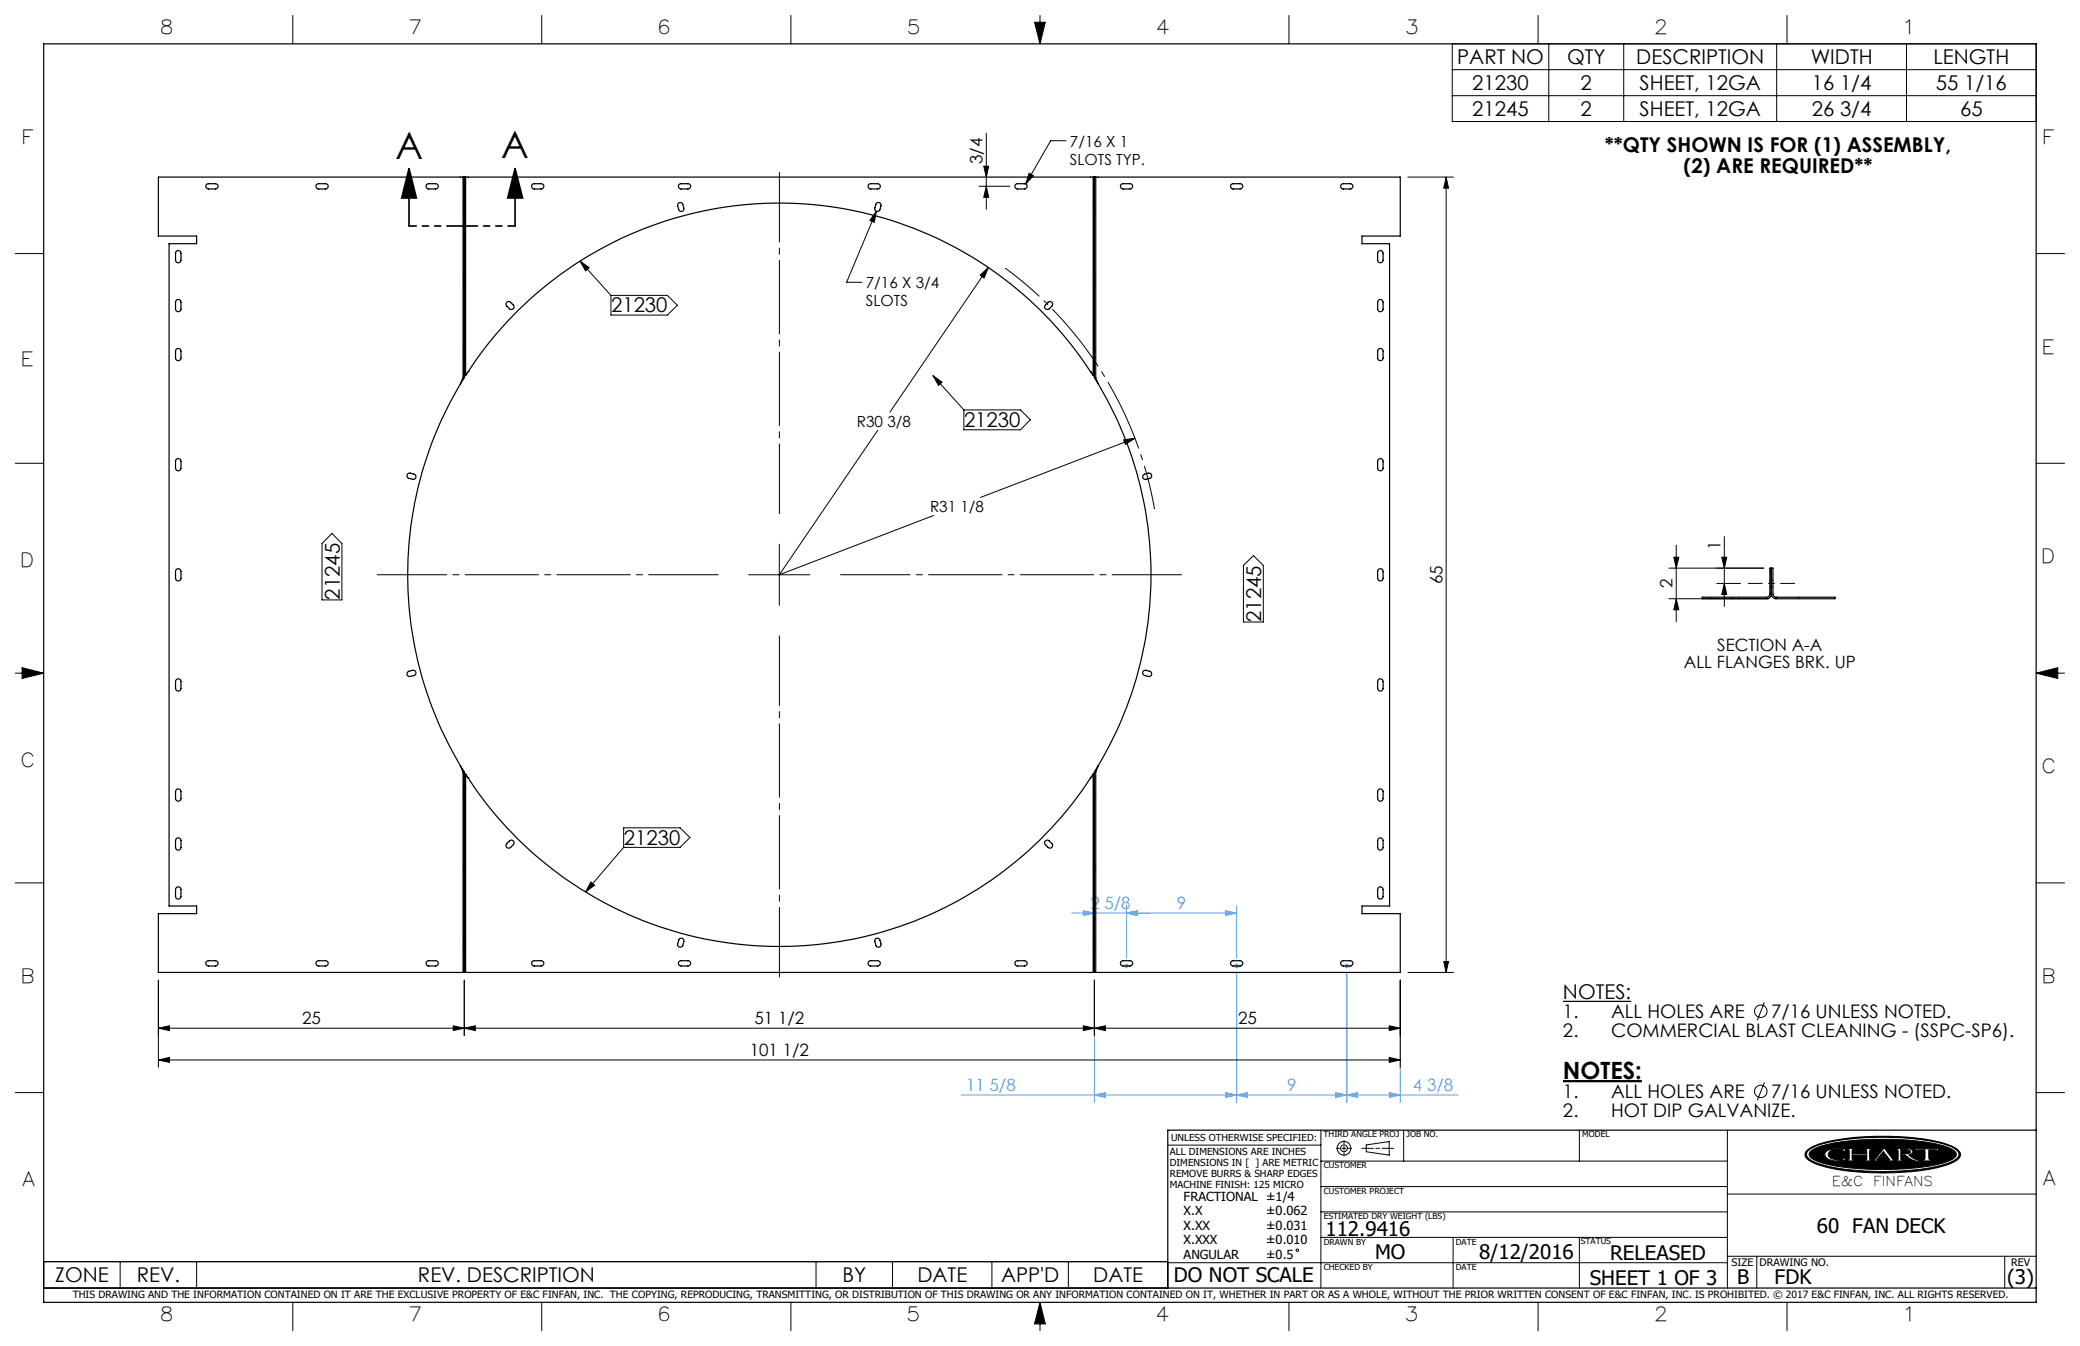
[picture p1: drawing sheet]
<svg xmlns="http://www.w3.org/2000/svg" width="432mm" height="279mm" viewBox="0 0 432 279" stroke-linecap="round" stroke-linejoin="round" font-family="sans-serif">
<g fill="none" stroke="#000" stroke-width=".21">
<path d="M60.8 3.2v5.9M112.5 3.2v5.9M164.2 3.2v5.9M214.8 4.6h2.2l-1.1 4.5zM215.9 3.2v5.9M267.6 3.2v5.9M301.5 9.1h121.2v16.1h-121.2zM301.5 14.5h121.2M301.5 19.9h121.2M319.3 3.2v5.9M321.5 9.1v16.1M337.1 9.1v16.1"/>
<path d="M368.8 9.1v16.1M371 3.2v5.9M395.8 9.1v16.1M203.2 38.7h6.5M204.2 34.5h1l-.4 2.3zM204.8 27.7v15.7M204.8 38.7l.4 2.3h-1zM213.6 35.9l.9 .6-1.6 1.7zM221.3 29.2h-3.2l-5.2 9M292.3 36.8h9.4M300.2 36.8l.5 2.3h-1zM300.2 36.8v165.1"/>
<path d="M3.2 52.6h5.9M120.4 54.2l1.9 1.4-.7 .6zM120.4 54.2l6.4 7.1M181.9 43.9l-.4 2.2-.9-.3zM181.9 43.9l-6.1 14.7h3.1M203.5 57.1l1.7-1.6-.9 2.2zM205.2 55.5l-20.5 30M422.7 52.6h5.9M126.8 61.3h11.7l2.1 2.1-2.1 2h-11.7zM193.7 78l1.9 1.3-.8 .7zM193.7 78l6.4 7.1M3.2 96.2h5.9"/>
<path d="M182.2 89.3l-20.4 30 32-12.3M200.1 85.1h11.7l2.1 2-2.1 2.1h-11.7zM233.3 91.3l2.3-.3-2 1.3zM235.6 91l-32 12.3M422.7 96.2h5.9M68.9 110.7l2.1 2.1v11.7h-4.1v-11.7zM155.4 119.3h12.7M161.8 113v12.7M258.1 117.4l2.1-2.1 2.1 2.1v11.7h-4.2zM346.5 117.9h19.6M347.5 115.7h1l-.5 2.2zM348 113.2v15.8"/>
<path d="M357.4 115.7h1.1l-.5 2.2zM358 111.4v14.5M3.2 139.7h5.9M4.6 138.6l4.5 1.1-4.5 1.1zM346.5 124.3h20.6M348 124.3l.5 2.3h-1zM356.4 121.1h4.9M358 121.1l.5 2.3h-1.1zM422.7 139.7h5.9M422.7 139.7l4.5-1.1v2.2zM129.5 171.8h11.7l2 2-2 2.1h-11.7zM129.5 175.9l-7.9 9.2"/>
<path d="M3.2 183.3h5.9M122.7 183.1l.7 .7-1.8 1.3zM299.7 199.6h1l-.5 2.3zM422.7 183.3h5.9M32.9 213.4l2.3-.5v1zM32.9 203.4v18.1M32.9 213.4h257.8M94.1 212.9l2.3 .5-2.3 .5zM96.4 213.4l2.3-.5v1zM96.4 203.4v11.5M224.9 212.9l2.3 .5-2.3 .5zM227.2 213.4l2.3-.5v1z"/>
<path d="M227.2 203.4v11.5M288.4 212.9l2.3 .5-2.3 .5zM288.4 219.5l2.3 .5-2.3 .5zM290.7 203.4v18.1M292.3 201.9h9.4M366.3 208.1l-1.5 3.7M3.2 226.8h5.9M32.9 220l2.3-.5v1zM32.9 220h257.8M242.4 237.7h31.8M274.2 234.6v32.8M277.4 238.4h.7"/>
<path d="M278.6 238.4h.8M279 236.8v.7M279 238v.8M279 239.3v.6M279.9 238.4h.7M282.7 238.4h2.4M283.6 237.7l4.8-.7v2.8l-4.8-.7zM285.6 238.4h.8M286.9 238.4h2.4M291.4 234.6v6.4M327.9 234.6v6.4M358.6 234.6v32.8"/>
<path d="M366.3 224.7l-1.5 3.7M375.3 238.7a16.2 16.2 0 0 1 7.4-2.3 55.4 55.4 0 0 1 21.3 1.1l1.4 .6a1.73 1.73 0 0 1 1.5 2 7.1 7.1 0 0 1-4.3 2.2 56 56 0 0 1-24.6-.3 5 5 0 0 1-3.2-2l-.1-.1a1.17 1.17 0 0 1 .6-1.2zM375.4 238.9a12.8 12.8 0 0 1 6.4-2.2 59.4 59.4 0 0 1 21.7 .8 4.5 4.5 0 0 1 3.1 1.9 1.7 1.7 0 0 1-1.3 1.7 34.9 34.9 0 0 1-12.8 2l-2.2 .1a39.2 39.2 0 0 1-13.6-2l-.7-.3a1.2 1.2 0 0 1-.6-2zM375.8 239a15.4 15.4 0 0 1 7.6-2.1l3.6-.3 3.3-.1a44.5 44.5 0 0 1 14.2 1.7l.8 .4a1.03 1.03 0 0 1 .8 1 1.03 1.03 0 0 1-.8 1 25.5 25.5 0 0 1-9.5 2l-7.7 .1a33.6 33.6 0 0 1-11.3-1.9l-.8-.5a.79 .79 0 0 1-.2-1.3zM379 239.1a5 5 0 0 1 3.5-.6h.7v.2l-.2 .4-.6-.4a3.1 3.1 0 0 0-2.7 .4l-.2 .5 .2 .5a3.1 3.1 0 0 0 2.8 .5l.4-.3h.3l-.2 .5-.7 .1a3.6 3.6 0 0 1-3.3-.8l-.2-.6zM383.5 238.4h1.6v.2l-.6 .1v.8h3v-.8l-.5-.1v-.2h1.5v.2l-.3 .1-.1 .4 .1 1.5v.1l.3 .1v.2h-1.5v-.2h.4l.1-.2v-.8h-3v.8l.6 .2v.2h-1.6v-.2l.3-.1 .1-.1v-1.5v-.4l-.4-.1zM391 239l.6 .9h-1.3zM391 238.4h.3l1.7 2.3 .5 .1v.2h-1.6v-.2l.4-.1-.5-.6h-1.7l-.5 .7h.6v.2h-1.5v-.2l.5-.1zM393.6 238.4h2.3l.9 .2 .3 .4-.2 .5-.7 .2 1.2 .9 1.1 .2v.2a4.2 4.2 0 0 1-2.9-1.1l-1-.1v.9l.6 .1v.2h-1.6v-.2h.3l.2-.2v-1.8l-.5-.2zM394.6 238.6l1.8 .2 .2 .3-.2 .3-1.8 .1zM397.9 238.3l1 .2 3.7-.1-.3 .5h-.2l-.1-.2h-1.6l.1 1.9 .6 .2v.2h-2.2v-.2l.7-.2v-1.8l-1.6-.1-.2 .2h-.3zM402.1 238.9h.1"/>
<path d="M422.7 226.8h5.9M274.2 256.9h84.4M274.2 251.6h84.4M274.2 246.3h84.4M274.2 241h84.4M301.7 256.9v10.5M327.9 256.9v10.5M358.6 247.9h64.1M9.1 261.9h233.3v5.5h-233.3zM24.9 261.9v5.5M40.8 261.9v5.5M60.8 270.3v5.9"/>
<path d="M112.5 270.3v5.9M164.2 270.3v5.9M169.4 261.9v5.5M185.3 261.9v5.5M205.9 261.9v5.5M215.9 270.3v5.9M215.9 270.3l1.1 4.5h-2.2zM221.8 261.9v5.5M242.4 262.1h116.2M267.6 270.3v5.9M319.3 270.3v5.9M358.6 260.8h64.1"/>
<path d="M364.7 260.8v6.6M371 270.3v5.9M416.2 260.8v6.6"/>
<circle cx="365.5" cy="209.9" r="1.29"/>
<circle cx="279" cy="238.4" r=".71"/>
<circle cx="279" cy="238.4" r="1.41"/>
<circle cx="365.5" cy="226.6" r="1.29"/>
<circle cx="269.3" cy="259.5" r=".25"/>
</g>
<path d="M9.1 9.1h413.6v261.2h-413.6zM422.7 234.6h-180.3v32.8M9.1 267.4h413.6" fill="none" stroke="#000" stroke-width=".25"/>
<g fill="#000">
<path d="M383.5 238.4v.2h.3l.1 .2v1.8l-.1 .1-.3 .1v.2h1.6v-.2l-.6-.2v-.8h3v.9l-.5 .1v.2h1.5v-.2l-.3-.1-.1-.2v-1.6l.1-.3h.3v-.2h-1.5v.2l.5 .1v.8h-3v-.8l.6-.1v-.2zM391 238.4l-1.8 2.3-.5 .1v.2h1.5v-.2h-.6l.5-.7h1.7l.5 .6-.4 .1v.2h1.6v-.2l-.5-.1-1.7-2.3zM393.6 238.4v.2l.5 .2v1.8l-.2 .2h-.3v.2h1.6v-.2l-.6-.1v-.9l1.1 .1a3.2 3.2 0 0 0 2.8 1.1v-.2a3.4 3.4 0 0 1-2.3-1.1 .68 .68 0 0 0 .8-.2 .68 .68 0 0 0 0-.8l-.7-.3zM397.9 238.3l-.4 .6h.3l.2-.2 1.6 .1v1.8l-.2 .2h-.5v.2h2.2v-.2h-.5l-.2-.3v-1.7l1.6-.1 .1 .2h.2l.3-.5-4 .1zM375.8 239a14 14 0 0 1 6.9-2l6.1-.5h5l4.8 .4a16.3 16.3 0 0 1 7.2 2 .96 .96 0 0 1-.4 1.7 24.9 24.9 0 0 1-10.1 2l-6.5 .1-3.8-.2a21.2 21.2 0 0 1-8.8-2l-.4-.3-.2-.5zM379.1 239a1.04 1.04 0 0 0 .7 1.7 7 7 0 0 0 3.2 .1l.2-.5h-.3l-.5 .4a2.56 2.56 0 0 1-2.8-.8 1.28 1.28 0 0 1 1.4-1.3h.2a1.49 1.49 0 0 1 1.4 .2l.4 .3 .2-.6h-.6a4.7 4.7 0 0 0-3.5 .5zM375.3 238.7a19 19 0 0 1 8.8-2.5l4.1-.3h4.8a33.1 33.1 0 0 1 12.7 2.3l.2 .1a1.36 1.36 0 0 1 .9 2 9.1 9.1 0 0 1-5.1 2.2l-.4 .1a58.1 58.1 0 0 1-23.1-.6 5.6 5.6 0 0 1-3.4-1.9v-.8zM375.3 238.9a1.14 1.14 0 0 0 .6 1.9 24.5 24.5 0 0 0 9.8 2.2l4.1 .2 3.7-.1a33.7 33.7 0 0 0 11.9-2.1l.4-.2a1.19 1.19 0 0 0 .9-1.2 1.19 1.19 0 0 0-.9-1.1 21.6 21.6 0 0 0-8.8-2.1l-5.1-.3-4.7 .1a30.2 30.2 0 0 0-11.1 2.1z" fill-rule="evenodd"/>
<path d="M215.9 270.3l-1.1 4.5h2.2zM214.8 4.6h2.2l-1.1 4.5zM4.6 138.6l4.5 1.1-4.5 1.1zM422.7 139.7l4.5-1.1v2.2zM391 239l-.7 .9h1.3zM394.6 238.6v.9l1.7-.1a.38 .38 0 0 0 .3-.4 .38 .38 0 0 0-.5-.3z" fill-rule="evenodd"/>
</g>
<path d="M324.5 224.4h16.4" fill="none" stroke="#000" stroke-width=".46"/>
<path d="M324.5 207.9h14.1" fill="none" stroke="#000" stroke-width=".26"/>
<path d="M84.9 35l1.5 6.1h-3zM84.9 35v11.9M106.9 35l1.6 6.1h-3.1zM106.9 35v11.9" fill="none" stroke="#000" stroke-width=".35"/>
<path d="M239.7 105.7a79.1 79.1 0 0 0-31-50.1" fill="none" stroke="#000" stroke-width=".21" stroke-dasharray="15.2 1.3 1.3 1.3" stroke-dashoffset="6" stroke-linecap="butt"/>
<g fill="none" stroke="#53a9ff" stroke-width=".21">
<path d="M224.9 189.1l2.3 .4-2.3 .5zM233.9 189.5l2.2-.4v.9zM233.9 188v10.9M254.4 189.1l2.3 .4-2.3 .5zM256.7 188v10.9M256.7 189.5h-34.3M227.2 203.4v25.4M233.4 200.5h1M233.5 200.2l.7 .7M233.9 200v1M234.2 200.2l-.7 .7M256.2 200.5h1"/>
<path d="M256.4 200.2l.7 .7M256.7 202.1v26.7M256.7 200v1M257.1 200.2l-.7 .7M279.1 200.5h1M279.2 200.2l.7 .7M279.6 202.1v26.7M279.6 200v1M279.9 200.2l-.7 .7M290.7 203.4v25.4M199.5 227.3h103.2M227.2 227.3l2.3-.5v1z"/>
<path d="M254.4 226.8l2.3 .5-2.3 .5zM256.7 227.3l2.3-.5v1zM277.3 226.8l2.3 .5-2.3 .5zM279.6 227.3l2.3-.5v1zM288.4 226.8l2.3 .5-2.3 .5z"/>
</g>
<path d="M362.9 121.1h9.7" fill="none" stroke="#000" stroke-width=".21" stroke-dasharray="15.2 1.3 1.3 1.3" stroke-dashoffset="12.3"/>
<path d="M149.1 119.3h-70.8M161.8 106.6v-70.8M174.5 119.3h70.8M161.8 132v70.8" fill="none" stroke="#000" stroke-width=".21" stroke-dasharray="15.2 1.3 1.3 1.3" stroke-dashoffset=".8"/>
<path d="M107 46.9h-22.1" fill="none" stroke="#000" stroke-width=".35" stroke-dasharray="6.3 1.3 1.3 1.3 1.3 1.3" stroke-dashoffset="4.9"/>
<g fill="#000">
<path d="M233.3 91.3l2.3-.3-2 1.3z"/>
<path d="M106.9 35l1.6 6.1h-3.1zM84.9 35l1.5 6.1h-3z"/>
<path d="M193.7 78l1.9 1.3-.8 .7zM120.4 54.2l1.9 1.4-.7 .6zM122.7 183.1l.7 .7-1.8 1.3z"/>
</g>
<g fill="#53a9ff">
<path d="M277.3 226.8l2.3 .5-2.3 .5zM256.7 227.3l2.3-.5v1zM254.4 226.8l2.3 .5-2.3 .5zM227.2 227.3l2.3-.5v1zM233.9 189.5l2.2-.4v.9zM224.9 189.1l2.3 .4-2.3 .5z"/>
<path d="M279.6 227.3l2.3-.5v1zM288.4 226.8l2.3 .5-2.3 .5z"/>
<path d="M254.4 189.1l2.3 .4-2.3 .5zM233.9 189.5l2.2-.4v.9z"/>
</g>
<g fill="#000">
<path d="M204.8 38.7l.4 2.3h-1zM204.2 34.5h1l-.4 2.3zM358 121.1l.5 2.3h-1.1zM357.4 115.7h1.1l-.5 2.2z"/>
<path d="M181.9 43.9l-1.3 1.9 .9 .3zM213.6 35.9l-.7 2.3 1.6-1.7zM203.5 57.1l.8 .6 .9-2.2z"/>
<path d="M347.5 115.7h1l-.5 2.2zM348 124.3l.5 2.3h-1z"/>
<path d="M94.1 212.9l2.3 .5-2.3 .5zM32.9 213.4l2.3-.5v1z"/>
<path d="M96.4 213.4l2.3-.5v1zM224.9 212.9l2.3 .5-2.3 .5z"/>
<path d="M227.2 213.4l2.3-.5v1zM288.4 212.9l2.3 .5-2.3 .5zM32.9 220l2.3-.5v1zM288.4 219.5l2.3 .5-2.3 .5z"/>
<path d="M299.7 199.6h1l-.5 2.3zM300.2 36.8l.5 2.3h-1z"/>
</g>
<g fill="none" stroke="#000" stroke-width=".25">
<path d="M42.9 38.3l.2-.2h1.6a.55 .55 0 0 1 .6 .6 .55 .55 0 0 1-.6 .5h-1.4a.55 .55 0 0 1-.5-.3 .55 .55 0 0 1 .1-.6zM65.8 38.3l.2-.2h1.6a.55 .55 0 0 1 .5 .6 .55 .55 0 0 1-.5 .5h-1.5a.55 .55 0 0 1-.5-.3 .55 .55 0 0 1 .2-.6zM88.6 38.3l.3-.2h1.5a.55 .55 0 0 1 .6 .6 .55 .55 0 0 1-.6 .5h-1.4a.55 .55 0 0 1-.5-.3 .55 .55 0 0 1 .1-.6zM96.1 36.8h-63.2v12.2h7.9v1.6h-5.7v137.5h5.7v1.6h-7.9v12.2h63.2M96.1 36.8h.6M96.1 36.8v41.6M96.4 36.8v41.6M96.7 36.8h130.2M96.7 36.8v41.2M110.5 38.3l.3-.2h1.5a.55 .55 0 0 1 .6 .6 .55 .55 0 0 1-.6 .5h-1.4a.55 .55 0 0 1-.5-.3 .55 .55 0 0 1 .1-.6zM141 38.3l.3-.2h1.5a.55 .55 0 0 1 .6 .6 .55 .55 0 0 1-.6 .5h-1.4a.55 .55 0 0 1-.5-.3 .55 .55 0 0 1 .1-.6zM180.4 38.3l.2-.2h1.6a.55 .55 0 0 1 .5 .6 .55 .55 0 0 1-.5 .5h-1.4a.55 .55 0 0 1-.6-.3 .55 .55 0 0 1 .2-.6z"/>
<path d="M210.9 38.3l.2-.2h1.6a.55 .55 0 0 1 .5 .6 .55 .55 0 0 1-.5 .5h-1.5a.55 .55 0 0 1-.5-.3 .55 .55 0 0 1 .2-.6zM226.9 36.8v41.2M226.9 36.8h.6M227.2 36.8v41.6M227.5 36.8h63.2v12.2h-7.9v1.6h5.7v137.5h-5.7v1.6h7.9v12.2h-63.2M227.5 36.8v41.6M232.7 38.4l.3-.3h1.6a.55 .55 0 0 1 .5 .6 .55 .55 0 0 1-.5 .5h-1.4a.56 .56 0 0 1-.5-.8zM255.6 38.3l.3-.2h1.5a.55 .55 0 0 1 .6 .6 .55 .55 0 0 1-.6 .5h-1.4a.55 .55 0 0 1-.5-.3 .55 .55 0 0 1 .1-.6zM278.5 38.3l.2-.2h1.6a.55 .55 0 0 1 .5 .6 .55 .55 0 0 1-.5 .5h-1.4a.55 .55 0 0 1-.6-.3 .55 .55 0 0 1 .2-.6zM36.7 52.1a.56 .56 0 0 1 .9 .5v1.4a.57 .57 0 0 1-.6 .5 .57 .57 0 0 1-.6-.5v-1.4zM140.8 42.2a.55 .55 0 0 1 .9 .2l.3 .8a.55 .55 0 0 1-.4 .7 .55 .55 0 0 1-.7-.4l-.2-.9zM182 42.2a.54 .54 0 0 1 .6-.1 .54 .54 0 0 1 .3 .6l-.2 .8a.55 .55 0 0 1-.7 .4 .55 .55 0 0 1-.4-.7z"/>
<path d="M286.3 52.1a.56 .56 0 0 1 .8 .5v1.4a.57 .57 0 0 1-.5 .5 .57 .57 0 0 1-.6-.5v-1.4zM36.5 62.4a.57 .57 0 0 1 .6-.2 .57 .57 0 0 1 .5 .5v1.5a.57 .57 0 0 1-.6 .5 .57 .57 0 0 1-.6-.5zM36.7 72.4a.56 .56 0 0 1 .9 .5v1.4a.57 .57 0 0 1-.6 .6 .57 .57 0 0 1-.6-.6v-1.4zM95.6 79.7a77.2 77.2 0 0 0 0 79.2M96.1 78.4l-.5 1.3M96.1 78.4h.3M96.4 78.4l-.8 1.3M96.4 78h.3M96.7 78a77.2 77.2 0 0 1 130.2 0M105.2 62.8l.4-.2 .3 .1 .7 .6a.56 .56 0 0 1 0 .8 .56 .56 0 0 1-.8 0l-.7-.8zM217.6 62.8a.56 .56 0 0 1 .8-.1 .56 .56 0 0 1 0 .8l-.6 .6a.55 .55 0 0 1-.8 0 .55 .55 0 0 1 0-.8zM226.9 78h.3"/>
<path d="M227.2 78.4l.8 1.3M227.2 78.4h.3M227.5 78.4l.5 1.3M228 79.7a77.2 77.2 0 0 1 0 79.2M286.2 72.5a.56 .56 0 0 1 .6-.1 .56 .56 0 0 1 .3 .5v1.4a.57 .57 0 0 1-.5 .6 .57 .57 0 0 1-.6-.6v-1.4zM286.2 62.3a.56 .56 0 0 1 .6-.1 .56 .56 0 0 1 .3 .5v1.5a.57 .57 0 0 1-.5 .5 .57 .57 0 0 1-.6-.5v-1.5zM36.7 95.2a.56 .56 0 0 1 .9 .5v1.5a.57 .57 0 0 1-.6 .5 .57 .57 0 0 1-.6-.5v-1.5zM84.6 98.4l.6-.2 .7 .2a.55 .55 0 0 1 .4 .7 .55 .55 0 0 1-.6 .4l-.8-.2a.58 .58 0 0 1-.3-.9zM237.3 98.7l1.1-.5a.57 .57 0 0 1 .7 .4 .57 .57 0 0 1-.4 .7l-.8 .2a.56 .56 0 0 1-.6-.2 .56 .56 0 0 1 0-.6zM286.3 95.2a.56 .56 0 0 1 .8 .5v1.5a.57 .57 0 0 1-.5 .5 .57 .57 0 0 1-.6-.5v-1.5zM36.5 118.3a.57 .57 0 0 1 .6-.2 .57 .57 0 0 1 .5 .5v1.5a.57 .57 0 0 1-.6 .5 .57 .57 0 0 1-.6-.5zM286.2 118.2a.56 .56 0 0 1 .6-.1 .56 .56 0 0 1 .3 .5v1.5a.57 .57 0 0 1-.5 .5 .57 .57 0 0 1-.6-.5v-1.5z"/>
<path d="M367.7 117.9v5.4M84.6 139.5l1.1-.4a.56 .56 0 0 1 .6 .4 .56 .56 0 0 1-.4 .7l-.7 .2a.56 .56 0 0 1-.6-.2 .56 .56 0 0 1 0-.7zM237.4 139.3l.5-.2 .8 .2a.55 .55 0 0 1 .4 .7 .55 .55 0 0 1-.7 .4l-.8-.2a.57 .57 0 0 1-.2-.9zM353.4 124h13.3a.73 .73 0 0 0 .7-.7v-5.4h.7v5.4a.73 .73 0 0 0 .6 .7h12.2v.3h-12.2a.96 .96 0 0 1-1-1 .96 .96 0 0 1-1 1h-13.3zM36.7 141a.56 .56 0 0 1 .9 .5v1.4a.57 .57 0 0 1-.6 .5 .57 .57 0 0 1-.6-.5v-1.4zM95.6 158.9l.8 1.3M95.6 158.9l.5 1.3M228 158.9l-.5 1.3M228 158.9l-.8 1.3M286.3 141a.56 .56 0 0 1 .8 .5v1.4a.57 .57 0 0 1-.5 .5 .57 .57 0 0 1-.6-.5v-1.4zM36.7 163.8a.56 .56 0 0 1 .9 .5v1.5a.57 .57 0 0 1-.6 .5 .57 .57 0 0 1-.6-.5v-1.5zM36.7 174a.56 .56 0 0 1 .9 .5v1.4a.57 .57 0 0 1-.6 .6 .57 .57 0 0 1-.6-.6v-1.4z"/>
<path d="M96.1 160.2v41.7M96.1 160.2h.3M96.4 160.7h.3M96.4 160.2v41.7M96.7 160.7a77.2 77.2 0 0 0 130.2 0M96.7 160.7v41.2M105.2 175.1l.6-.5a.56 .56 0 0 1 .8-.1 .56 .56 0 0 1 0 .8l-.6 .6a.56 .56 0 0 1-.8 0 .56 .56 0 0 1 0-.8zM217.1 174.4h.6l.7 .7a.56 .56 0 0 1 0 .8 .56 .56 0 0 1-.8 0l-.7-.8v-.3zM226.9 160.7h.3M226.9 160.7v41.2M227.2 160.2v41.7M227.2 160.2h.3"/>
<path d="M227.5 160.2v41.7M286.3 174a.56 .56 0 0 1 .8 .5v1.4a.57 .57 0 0 1-.5 .6 .57 .57 0 0 1-.6-.6v-1.4zM286.3 163.8a.56 .56 0 0 1 .8 .5v1.5a.57 .57 0 0 1-.5 .5 .57 .57 0 0 1-.6-.5v-1.5zM36.7 184.1a.56 .56 0 0 1 .9 .5v1.5a.57 .57 0 0 1-.6 .5 .57 .57 0 0 1-.6-.5v-1.5zM42.9 199.6l.2-.2h1.6a.55 .55 0 0 1 .6 .6 .55 .55 0 0 1-.6 .5h-1.4a.55 .55 0 0 1-.5-.3 .55 .55 0 0 1 .1-.6zM65.8 199.6l.2-.2h1.6a.55 .55 0 0 1 .5 .6 .55 .55 0 0 1-.5 .5h-1.5a.55 .55 0 0 1-.5-.3 .55 .55 0 0 1 .2-.6zM88.6 199.6l.3-.2h1.5a.55 .55 0 0 1 .6 .6 .55 .55 0 0 1-.6 .5h-1.4a.55 .55 0 0 1-.5-.3 .55 .55 0 0 1 .1-.6zM110.5 199.6l.3-.2h1.5a.55 .55 0 0 1 .6 .6 .55 .55 0 0 1-.6 .5h-1.4a.55 .55 0 0 1-.5-.3 .55 .55 0 0 1 .1-.6zM140.9 199.7l.4-.3h1.5a.55 .55 0 0 1 .6 .6 .55 .55 0 0 1-.6 .5h-1.4a.56 .56 0 0 1-.5-.8zM141 194.9a.54 .54 0 0 1 .7-.1 .54 .54 0 0 1 .3 .6l-.3 .8a.55 .55 0 0 1-.6 .4 .55 .55 0 0 1-.4-.7zM180.3 199.7l.3-.3h1.6a.55 .55 0 0 1 .5 .6 .55 .55 0 0 1-.5 .5h-1.4a.56 .56 0 0 1-.5-.8zM181.6 195a.56 .56 0 0 1 .6-.3 .56 .56 0 0 1 .5 .5l.2 .7a.55 .55 0 0 1-.4 .7 .55 .55 0 0 1-.7-.4l-.2-.9z"/>
<path d="M210.9 199.6l.2-.2h1.6a.55 .55 0 0 1 .5 .6 .55 .55 0 0 1-.5 .5h-1.5a.55 .55 0 0 1-.5-.3 .55 .55 0 0 1 .2-.6zM232.7 199.7l.3-.3h1.6a.55 .55 0 0 1 .5 .6 .55 .55 0 0 1-.5 .5h-1.4a.56 .56 0 0 1-.5-.8zM255.6 199.6l.3-.2h1.5a.55 .55 0 0 1 .6 .6 .55 .55 0 0 1-.6 .5h-1.4a.55 .55 0 0 1-.5-.3 .55 .55 0 0 1 .1-.6zM278.5 199.6l.2-.2h1.6a.55 .55 0 0 1 .5 .6 .55 .55 0 0 1-.5 .5h-1.4a.55 .55 0 0 1-.6-.3 .55 .55 0 0 1 .2-.6zM286.3 184.1a.56 .56 0 0 1 .8 .5v1.5a.57 .57 0 0 1-.5 .5 .57 .57 0 0 1-.6-.5v-1.5zM96.1 201.9h.6M96.7 201.9h130.2M226.9 201.9h.6"/>
</g>
<path d="M96.4 78l.8-.9M226.4 77.1l.8 .9M97.2 161.5l-.8-.9M227.2 160.6l-.8 .9" fill="none" stroke="#000" stroke-width=".21" stroke-dasharray="1.3 .6" stroke-dashoffset=".6"/>
<g fill="none" stroke="#000" stroke-width=".21" stroke-dasharray="1.3 .6">
<path d="M96.1 58.9h.3M96.1 43.7h.3M96.4 58.9h.3M96.4 43.7h.3M96.4 57.8h-.3M96.4 42.5h-.3M96.7 57.8h-.3M96.7 42.5h-.3M226.9 58.9h.3M226.9 43.7h.3M227.2 57.8h-.3M227.2 42.5h-.3"/>
<path d="M227.2 58.9h.3M227.2 43.7h.3M227.5 57.8h-.3M227.5 42.5h-.3M96.1 74.1h.3M96.4 73h-.3M97.2 77.1h.1M226.4 77.1h.1M227.2 74.1h.3M227.5 73h-.3M357.8 123.9v.4M361 124.3v-.4"/>
<path d="M367.4 121.8h.4M367.8 120.4h-.4M367.8 121.8h.3M368.1 120.4h-.3M96.1 165.6h.3M96.4 179.7h-.3M96.4 164.5h-.3M96.7 179.7h-.3M97.2 161.5h.1M226.4 161.5h.1M227.2 179.7h-.3M227.2 165.6h.3"/>
<path d="M227.5 179.7h-.3M227.5 164.5h-.3M96.1 180.8h.3M96.1 196.1h.3M96.4 180.8h.3M96.4 196.1h.3M96.4 194.9h-.3M96.7 194.9h-.3M226.9 196.1h.3M226.9 180.8h.3M227.2 194.9h-.3M227.2 196.1h.3"/>
<path d="M227.2 180.8h.3M227.5 194.9h-.3"/>
</g>
<path d="M367.4 118.5l.3 .4M354.9 124l.3 .3M359.3 124l.4 .3M367.4 123l.3 .4M369 124l-.3 .3M373.5 124l-.3 .3" fill="none" stroke="#000" stroke-width=".21"/>
<g font-size="7.8">
<text x="82.1" y="33.1">A</text>
<text x="104.1" y="32.7">A</text>
</g>
<text font-size="4.9" x="324.5" y="223.9">NOTES:</text>
<g font-size="4.2">
<text x="302.5" y="13.3">PART NO</text>
<text x="325.3" y="13.3">QTY</text>
<text x="339.7" y="13.3">DESCRIPTION</text>
<text x="375.9" y="13.3">WIDTH</text>
<text x="401.4" y="13.3">LENGTH</text>
<text x="305.6" y="18.7">21230</text>
<text x="328.1" y="18.7">2</text>
<text x="340.4" y="18.7">SHEET, 12GA</text>
<text x="376.1" y="18.7">16 1/4</text>
<text x="401.9" y="18.7">55 1/16</text>
<text x="305.6" y="24.1">21245</text>
<text x="328.1" y="24.1">2</text>
<text x="340.4" y="24.1">SHEET, 12GA</text>
<text x="376.1" y="24.1">26 3/4</text>
<text x="406.9" y="24.1">65</text>
<text x="333.2" y="31.6">**QTY SHOWN IS FOR (1) ASSEMBLY,</text>
<text x="349.5" y="35.8">(2) ARE REQUIRED**</text>
<text x="126.9" y="64.9">21230</text>
<text x="200.1" y="88.6">21230</text>
<text x="70.5" y="124.5" transform="rotate(-90 70.5 124.5)">21245</text>
<text x="261.8" y="129.1" transform="rotate(-90 261.8 129.1)">21245</text>
<text x="129.5" y="175.3">21230</text>
<text x="324.5" y="207.4">NOTES:</text>
<text x="275.2" y="256.5">112.9416</text>
<text x="377.2" y="255.9">60 FAN DECK</text>
<text x="285.5" y="261.4">MO</text>
<text x="307.1" y="261.3">8/12/2016</text>
<text x="334.3" y="261.6">RELEASED</text>
<text x="11.5" y="266.2">ZONE</text>
<text x="28.4" y="266.2">REV.</text>
<text x="86.8" y="266.2">REV. DESCRIPTION</text>
<text x="174.9" y="266.2">BY</text>
<text x="190.4" y="266.2">DATE</text>
<text x="207.8" y="266.2">APP'D</text>
<text x="227" y="266.2">DATE</text>
<text x="243.7" y="266.1">DO NOT SCALE</text>
<text x="330" y="266.7">SHEET 1 OF 3</text>
<text x="360.6" y="266.5">B</text>
<text x="368.4" y="266.6">FDK</text>
<text x="416.7" y="266.5">(3)</text>
</g>
<g font-size="4">
<text x="33.6" y="7.1">8</text>
<text x="85.2" y="7.1">7</text>
<text x="137" y="7.1">6</text>
<text x="188.6" y="7.1">5</text>
<text x="240.3" y="7.1">4</text>
<text x="292.1" y="7.1">3</text>
<text x="343.8" y="7.1">2</text>
<text x="395.7" y="7.1">1</text>
<text x="4.9" y="29.8">F</text>
<text x="424.5" y="29.9">F</text>
<text x="4.8" y="76">E</text>
<text x="424.3" y="73.5">E</text>
<text x="4.7" y="117.7">D</text>
<text x="424.2" y="116.9">D</text>
<text x="4.7" y="159.3">C</text>
<text x="424.2" y="160.4">C</text>
<text x="4.8" y="204">B</text>
<text x="424.3" y="204">B</text>
<text x="4.8" y="246.1">A</text>
<text x="424.3" y="246">A</text>
<text x="33.6" y="274.3">8</text>
<text x="85.2" y="274.3">7</text>
<text x="137" y="274.3">6</text>
<text x="188.6" y="274.3">5</text>
<text x="240.3" y="274.3">4</text>
<text x="292.1" y="274.3">3</text>
<text x="343.8" y="274.3">2</text>
<text x="395.8" y="274.3">1</text>
</g>
<g font-size="3.9">
<text x="324.5" y="211.4">1.</text>
<text x="324.5" y="215.2">2.</text>
<text x="334.5" y="215.2">COMMERCIAL BLAST CLEANING - (SSPC-SP6).</text>
<text x="334.5" y="211.4">ALL HOLES ARE</text>
<text x="367.7" y="211.4">7/16 UNLESS NOTED.</text>
<text x="324.5" y="228">1.</text>
<text x="334.5" y="228">ALL HOLES ARE</text>
<text x="367.7" y="228">7/16 UNLESS NOTED.</text>
<text x="324.5" y="231.9">2.</text>
<text x="334.5" y="231.9">HOT DIP GALVANIZE.</text>
</g>
<g font-size="3.5">
<text x="204" y="34.1" transform="rotate(-90 204 34.1)">3/4</text>
<text x="357.2" y="114.3" transform="rotate(-90 357.2 114.3)">1</text>
<text x="299.5" y="121.3" transform="rotate(-90 299.5 121.3)">65</text>
<text x="347.2" y="122.1" transform="rotate(-90 347.2 122.1)">2</text>
<text x="356.5" y="135">SECTION A-A</text>
<text x="349.6" y="138.6">ALL FLANGES BRK. UP</text>
<text x="62.7" y="212.6">25</text>
<text x="156.6" y="212.6">51 1/2</text>
<text x="257" y="212.6">25</text>
<text x="155.7" y="219.2">101 1/2</text>
</g>
<g font-size="3.5" fill="#53a9ff">
<text x="226.4" y="188.8">2 5/8</text>
<text x="244.3" y="188.8">9</text>
<text x="200.5" y="226.5">11 5/8</text>
<text x="267.2" y="226.5">9</text>
<text x="293.3" y="226.5">4 3/8</text>
</g>
<g font-size="3.2">
<text x="222.1" y="30.4">7/16 X 1</text>
<text x="222.1" y="34.2">SLOTS TYP.</text>
<text x="179.7" y="59.8">7/16 X 3/4</text>
<text x="179.7" y="63.6">SLOTS</text>
<text x="177.9" y="88.6">R30 3/8</text>
<text x="193.1" y="106.3">R31 1/8</text>
</g>
<g font-size="2.8">
<text x="380.3" y="246.2">E&amp;C</text>
<text x="388.9" y="246.2">FINFANS</text>
</g>
<g font-size="2.6">
<text x="245.7" y="249.3">FRACTIONAL ±1/4</text>
<text x="245.7" y="252.3">X.X</text>
<text x="245.7" y="255.3">X.XX</text>
<text x="262.9" y="252.3">±0.062</text>
<text x="262.9" y="255.3">±0.031</text>
<text x="245.7" y="258.3">X.XXX</text>
<text x="245.7" y="261.3">ANGULAR</text>
<text x="262.9" y="258.3">±0.010</text>
<text x="262.9" y="261.3">±0.5</text>
</g>
<g font-size="2.2">
<text x="359.5" y="262.8">SIZE</text>
<text x="365.3" y="262.7">DRAWING NO.</text>
<text x="417.5" y="262.8">REV</text>
</g>
<text font-size="2.1" x="15.1" y="269.4">THIS DRAWING AND THE INFORMATION CONTAINED ON IT ARE THE EXCLUSIVE PROPERTY OF E&amp;C FINFAN, INC. THE COPYING, REPRODUCING, TRANSMITTING, OR DISTRIBUTION OF THIS DRAWING OR ANY INFORMATION CONTAINED ON IT, WHETHER IN PART OR AS A WHOLE, WITHOUT THE PRIOR WRITTEN CONSENT OF E&amp;C FINFAN, INC. IS PROHIBITED. © 2017 E&amp;C FINFAN, INC. ALL RIGHTS RESERVED.</text>
<g font-size="2">
<text x="242.9" y="239.8">ALL DIMENSIONS ARE INCHES</text>
<text x="243.1" y="236.8">UNLESS OTHERWISE SPECIFIED:</text>
<text x="242.9" y="242.1">DIMENSIONS IN [ ] ARE METRIC</text>
<text x="242.9" y="244.4">REMOVE BURRS &amp; SHARP EDGES</text>
<text x="242.9" y="246.7">MACHINE FINISH: 125 MICRO</text>
</g>
<g font-size="1.7">
<text x="274.8" y="236.1">THIRD ANGLE PROJ</text>
<text x="292" y="236.1">JOB NO.</text>
<text x="328.5" y="236.1">MODEL</text>
<text x="274.8" y="242.5">CUSTOMER</text>
<text x="274.8" y="247.8">CUSTOMER PROJECT</text>
<text x="274.8" y="253.1">ESTIMATED DRY WEIGHT (LBS)</text>
<text x="274.8" y="258.3">DRAWN BY</text>
<text x="274.8" y="263.6">CHECKED BY</text>
<text x="302.2" y="263.6">DATE</text>
<text x="302.2" y="258.3">DATE</text>
<text x="328.2" y="258.3">STATUS</text>
</g>
</svg>
